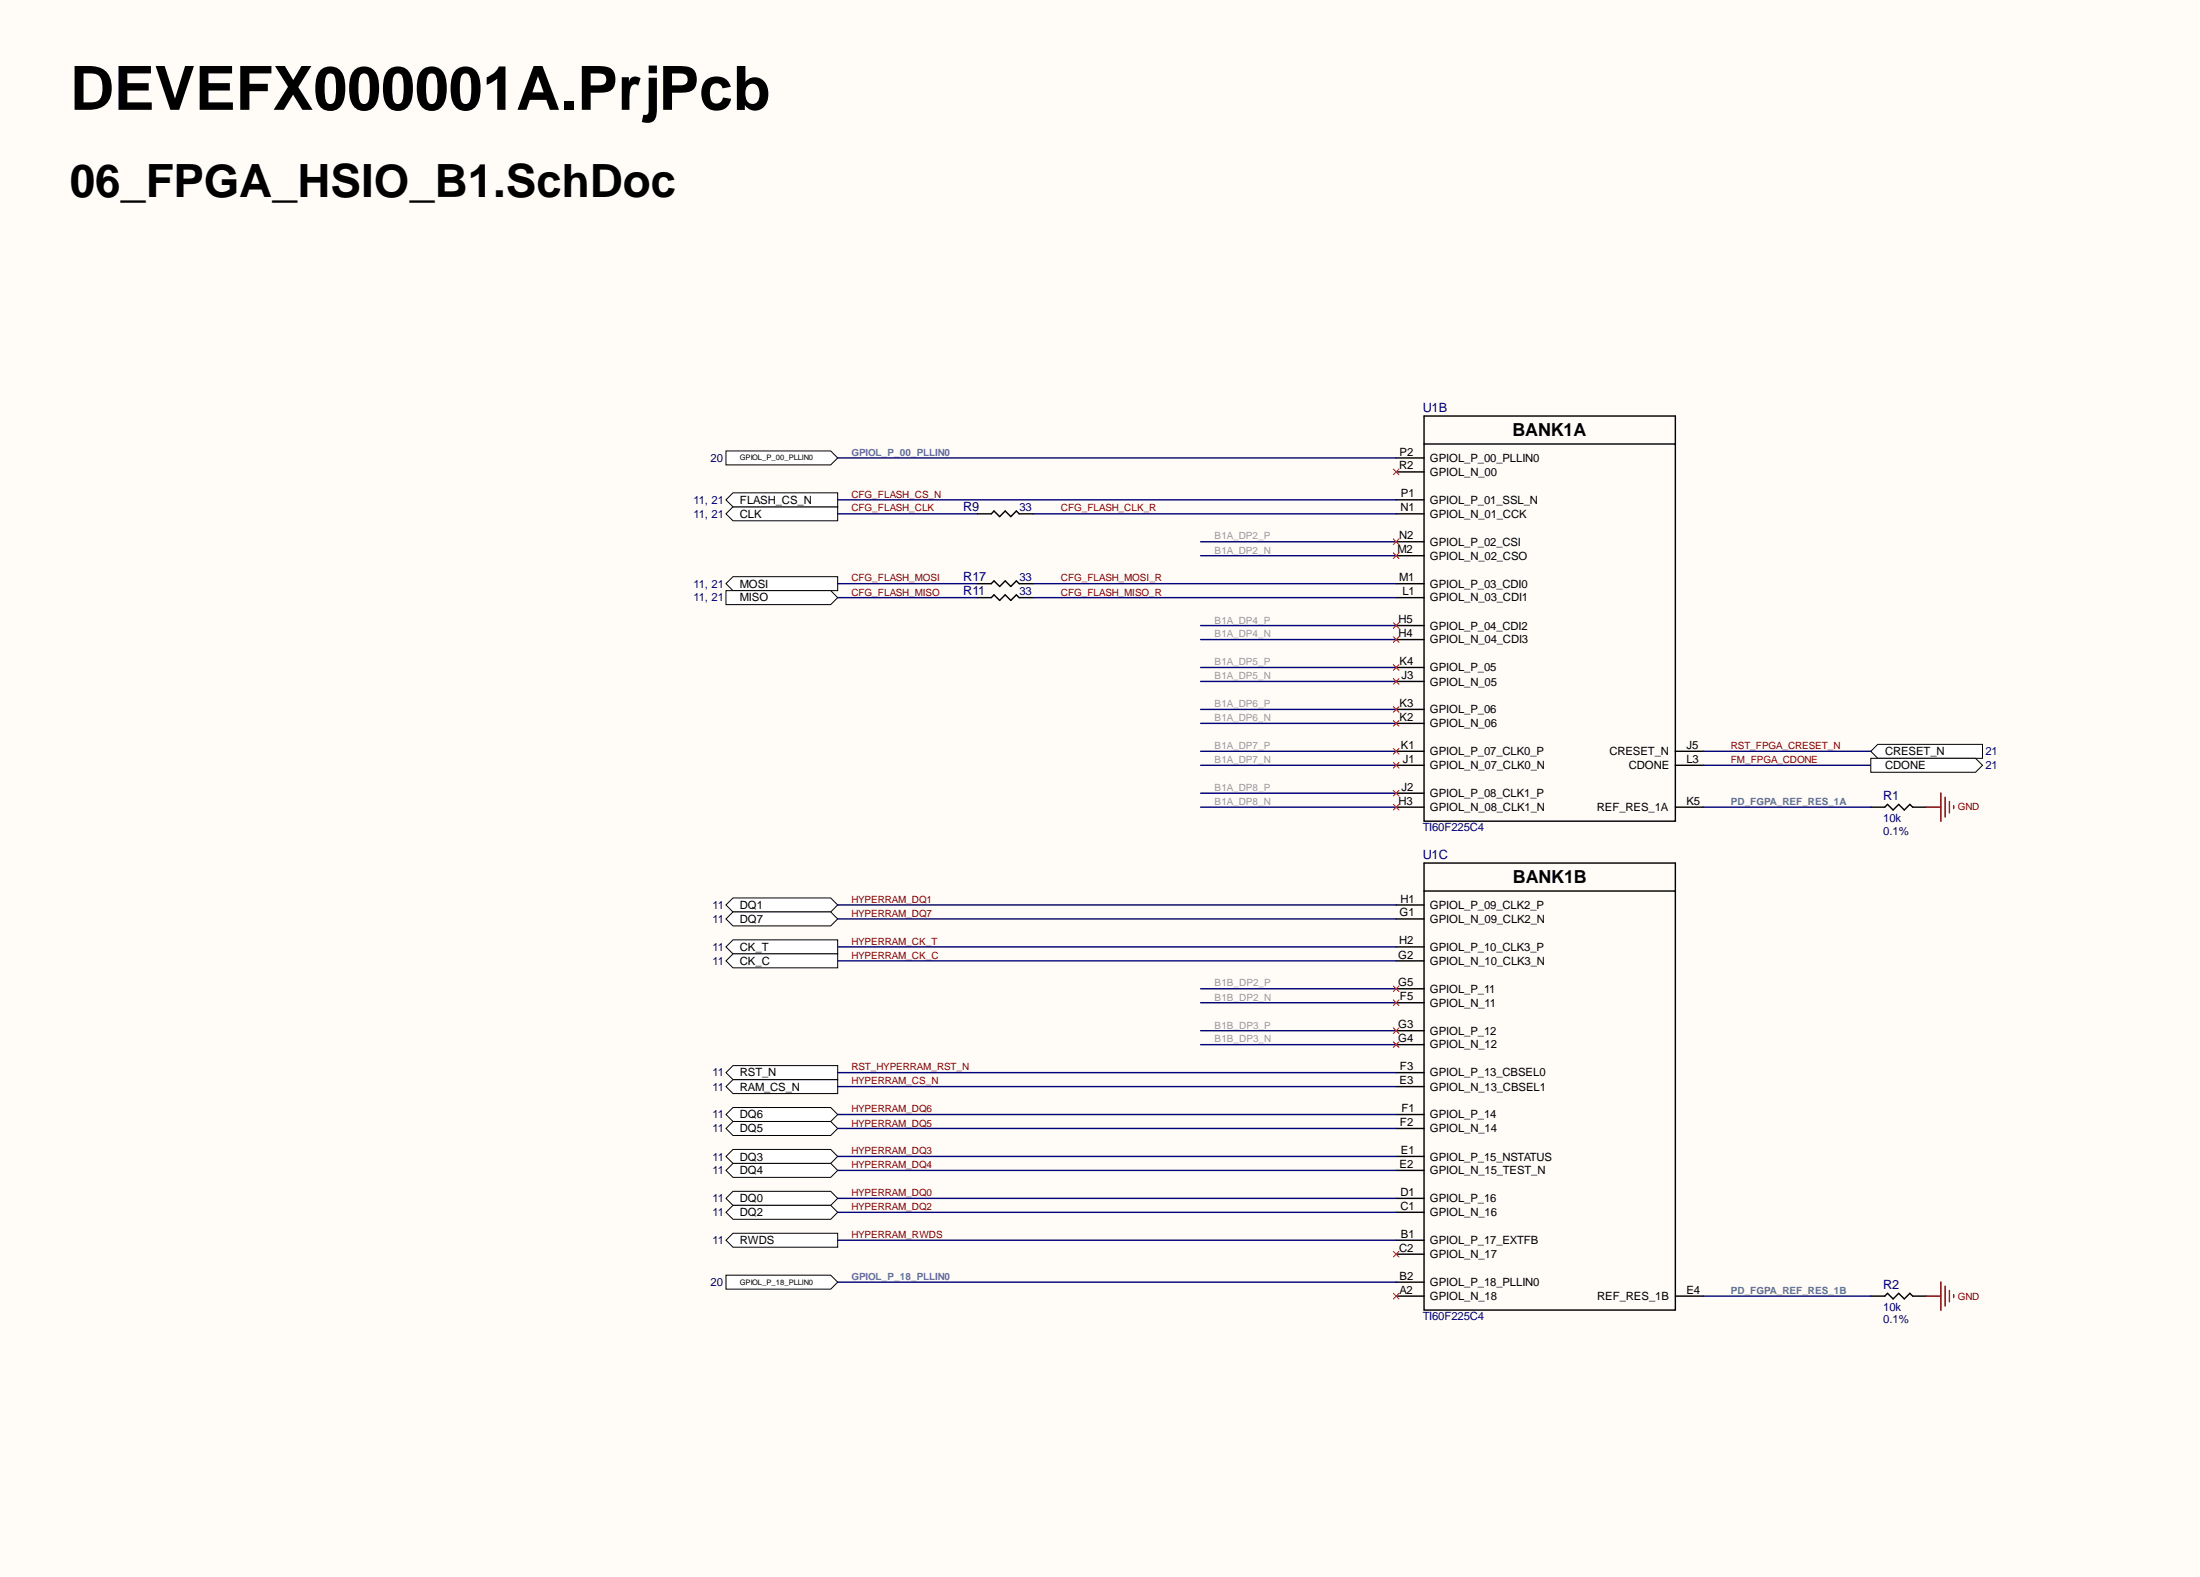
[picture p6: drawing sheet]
<svg xmlns="http://www.w3.org/2000/svg" width="393mm" height="282mm" viewBox="0 0 393 282" stroke-linecap="round" stroke-linejoin="round" font-family="sans-serif">
<g fill="#fffcf8">
<path d="M0 0h393.1v281.6h-393.1z" fill-rule="evenodd"/>
<path d="M0 0h393.1v281.6h-393.1z" fill-rule="evenodd"/>
</g>
<g fill="none" stroke="#000" stroke-width=".25">
<path d="M254.6 79.4h44.9v67.4h-44.9zM254.6 79.4v-5h44.9v5M249.6 81.9h5M249.6 84.3h5M249.6 89.3h5M249.6 91.8h5M249.6 96.8h5M249.6 99.3h5M249.6 104.3h5M249.6 106.8h5M249.6 111.8h5M249.6 114.3h5"/>
<path d="M249.6 119.3h5M249.6 136.8h5M249.6 134.3h5M249.6 121.8h5M249.6 126.8h5M249.6 129.3h5M299.5 136.8h5M299.5 134.3h5M249.6 144.3h5M249.6 141.8h5M254.6 159.3h44.9v74.9h-44.9zM254.6 159.3v-5h44.9v5"/>
<path d="M299.5 144.3h5M334.5 144.3h2.5l.5-.5 1 1 1-1 1 1 1-1 .5 .5h2.5M249.6 161.8h5M249.6 164.2h5M249.6 169.2h5M249.6 171.7h5M249.6 176.7h5M249.6 179.2h5M249.6 184.2h5M249.6 186.7h5M249.6 191.7h5M249.6 194.2h5"/>
<path d="M249.6 199.2h5M249.6 201.7h5M249.6 206.7h5M249.6 209.2h5M249.6 214.2h5M249.6 216.7h5M249.6 221.7h5M249.6 224.2h5M249.6 229.2h5M249.6 231.7h5M299.5 231.7h5M334.5 231.7h2.5l.5-.5 1 1 1-1 1 1 1-1 .5 .5h2.5"/>
</g>
<path d="M344.5 144.3h2.5M347 141.7v5.1M347.8 142.5v3.5M348.5 143.3v2M349.3 144v.5M344.5 231.7h2.5M347 229.1v5.1M347.8 229.9v3.5M348.5 230.7v2M349.3 231.4v.5" fill="none" stroke="#800000" stroke-width=".25"/>
<path d="M129.8 104.3l1.3-1.2h18.7v2.5h-18.7z" fill-rule="evenodd" fill="#fff"/>
<path d="M129.8 104.3l1.3-1.2h18.7v2.5h-18.7z" fill="none" stroke="#000" stroke-width=".18"/>
<path d="M129.8 105.6h18.7l1.3 1.2-1.3 1.3h-18.7z" fill-rule="evenodd" fill="#fff"/>
<path d="M129.8 105.6h18.7l1.3 1.2-1.3 1.3h-18.7z" fill="none" stroke="#000" stroke-width=".18"/>
<path d="M129.8 91.8l1.3-1.2h18.7v2.5h-18.7z" fill-rule="evenodd" fill="#fff"/>
<path d="M129.8 91.8l1.3-1.2h18.7v2.5h-18.7z" fill="none" stroke="#000" stroke-width=".18"/>
<path d="M131.1 88.1h18.7v2.5h-18.7l-1.3-1.3z" fill-rule="evenodd" fill="#fff"/>
<path d="M131.1 88.1h18.7v2.5h-18.7l-1.3-1.3z" fill="none" stroke="#000" stroke-width=".18"/>
<path d="M174.7 91.8h2.5l.5-.5 1 1 1-1 1 1 1-1 .5 .5h2.5M174.7 104.3h2.5l.5-.5 1 1 1-1 1 1 1-1 .5 .5h2.5M174.7 106.8h2.5l.5-.5 1 1 1-1 1 1 1-1 .5 .5h2.5" fill="none" stroke="#000" stroke-width=".25"/>
<path d="M131.1 168h18.7v2.5h-18.7l-1.3-1.3z" fill-rule="evenodd" fill="#fff"/>
<path d="M131.1 168h18.7v2.5h-18.7l-1.3-1.3z" fill="none" stroke="#000" stroke-width=".18"/>
<path d="M129.8 171.7l1.3-1.2h18.7v2.5h-18.7z" fill-rule="evenodd" fill="#fff"/>
<path d="M131.1 170.5h18.7v2.5h-18.7l-1.3-1.3z" fill="none" stroke="#000" stroke-width=".18"/>
<path d="M131.1 193h18.7v2.5h-18.7l-1.3-1.3z" fill-rule="evenodd" fill="#fff"/>
<path d="M131.1 193h18.7v2.5h-18.7l-1.3-1.3z" fill="none" stroke="#000" stroke-width=".18"/>
<path d="M131.1 190.5h18.7v2.5h-18.7l-1.3-1.3z" fill-rule="evenodd" fill="#fff"/>
<path d="M131.1 190.5h18.7v2.5h-18.7l-1.3-1.3z" fill="none" stroke="#000" stroke-width=".18"/>
<path d="M129.8 161.7l1.3-1.2h17.4l1.3 1.2-1.3 1.3h-17.4z" fill-rule="evenodd" fill="#fff"/>
<path d="M129.8 161.7l1.3-1.2h17.4l1.3 1.2-1.3 1.3h-17.4z" fill="none" stroke="#000" stroke-width=".18"/>
<path d="M129.8 164.2l1.3-1.2h17.4l1.3 1.2-1.3 1.3h-17.4z" fill-rule="evenodd" fill="#fff"/>
<path d="M129.8 164.2l1.3-1.2h17.4l1.3 1.2-1.3 1.3h-17.4z" fill="none" stroke="#000" stroke-width=".18"/>
<path d="M131.1 198h17.4l1.3 1.2-1.3 1.3h-17.4l-1.3-1.3z" fill-rule="evenodd" fill="#fff"/>
<path d="M131.1 198h17.4l1.3 1.2-1.3 1.3h-17.4l-1.3-1.3z" fill="none" stroke="#000" stroke-width=".18"/>
<path d="M131.1 200.5h17.4l1.3 1.2-1.3 1.3h-17.4l-1.3-1.3z" fill-rule="evenodd" fill="#fff"/>
<path d="M131.1 200.5h17.4l1.3 1.2-1.3 1.3h-17.4l-1.3-1.3z" fill="none" stroke="#000" stroke-width=".18"/>
<path d="M131.1 205.5h17.4l1.3 1.2-1.3 1.2h-17.4l-1.3-1.2z" fill-rule="evenodd" fill="#fff"/>
<path d="M131.1 205.5h17.4l1.3 1.2-1.3 1.2h-17.4l-1.3-1.2z" fill="none" stroke="#000" stroke-width=".18"/>
<path d="M131.1 207.9h17.4l1.3 1.3-1.3 1.2h-17.4l-1.3-1.2z" fill-rule="evenodd" fill="#fff"/>
<path d="M131.1 207.9h17.4l1.3 1.3-1.3 1.2h-17.4l-1.3-1.2z" fill="none" stroke="#000" stroke-width=".18"/>
<path d="M131.1 212.9h17.4l1.3 1.3-1.3 1.2h-17.4l-1.3-1.2z" fill-rule="evenodd" fill="#fff"/>
<path d="M131.1 212.9h17.4l1.3 1.3-1.3 1.2h-17.4l-1.3-1.2z" fill="none" stroke="#000" stroke-width=".18"/>
<path d="M131.1 215.4h17.4l1.3 1.3-1.3 1.2h-17.4l-1.3-1.2z" fill-rule="evenodd" fill="#fff"/>
<path d="M131.1 215.4h17.4l1.3 1.3-1.3 1.2h-17.4l-1.3-1.2z" fill="none" stroke="#000" stroke-width=".18"/>
<path d="M131.1 220.4h18.7v2.5h-18.7l-1.3-1.2z" fill-rule="evenodd" fill="#fff"/>
<path d="M131.1 220.4h18.7v2.5h-18.7l-1.3-1.2z" fill="none" stroke="#000" stroke-width=".18"/>
<path d="M129.8 227.9h18.7l1.3 1.3-1.3 1.2h-18.7z" fill-rule="evenodd" fill="#fff"/>
<path d="M129.8 227.9h18.7l1.3 1.3-1.3 1.2h-18.7z" fill="none" stroke="#000" stroke-width=".18"/>
<path d="M129.8 80.6h18.7l1.3 1.2-1.3 1.3h-18.7z" fill-rule="evenodd" fill="#fff"/>
<path d="M129.8 80.6h18.7l1.3 1.2-1.3 1.3h-18.7z" fill="none" stroke="#000" stroke-width=".18"/>
<g fill="none" stroke="#000080" stroke-width=".25">
<path d="M149.8 81.9h99.8M149.8 91.8h24.9M149.8 89.3h99.8M184.7 91.8h64.9M214.7 99.3h34.9M214.7 96.8h34.9M149.8 106.8h24.9M149.8 104.3h24.9M184.7 106.8h64.9M184.7 104.3h64.9M214.7 119.3h34.9M214.7 114.3h34.9"/>
<path d="M214.7 111.8h34.9M214.7 136.8h34.9M214.7 134.3h34.9M214.7 129.3h34.9M214.7 126.8h34.9M214.7 121.8h34.9M304.5 136.8h30M304.5 134.3h30M214.7 144.3h34.9M214.7 141.8h34.9M304.5 144.3h30M149.8 171.7h99.8"/>
<path d="M149.8 169.2h99.8M149.8 164.2h99.8M149.8 161.8h99.8M214.7 179.2h34.9M214.7 176.7h34.9M149.8 199.2h99.8M149.8 194.2h99.8M149.8 191.7h99.8M214.7 186.7h34.9M214.7 184.2h34.9M149.8 216.7h99.8M149.8 214.2h99.8"/>
<path d="M149.8 209.2h99.8M149.8 206.7h99.8M149.8 201.7h99.8M149.8 229.2h99.8M149.8 221.7h99.8M304.5 231.7h30"/>
</g>
<path d="M249.1 83.8l1 1.1M250.1 83.8l-1 1.1M249.1 231.2l1 1M249.1 223.7l1 1M250.1 231.2l-1 1M250.1 223.7l-1 1" fill="none" stroke="#f00" stroke-width=".18"/>
<path d="M335.7 133h18.8v2.5h-18.8l-1.2-1.2z" fill-rule="evenodd" fill="#fff"/>
<path d="M335.7 133h18.8v2.5h-18.8l-1.2-1.2z" fill="none" stroke="#000" stroke-width=".18"/>
<path d="M334.5 135.5h18.7l1.3 1.3-1.3 1.2h-18.7z" fill-rule="evenodd" fill="#fff"/>
<path d="M334.5 135.5h18.7l1.3 1.3-1.3 1.2h-18.7z" fill="none" stroke="#000" stroke-width=".18"/>
<g fill="none" stroke="#f00" stroke-width=".18">
<path d="M249.1 96.3l1 1M249.1 98.8l1 1M250.1 96.3l-1 1M250.1 98.8l-1 1M249.1 111.3l1 1M249.1 113.8l1 1M249.1 118.8l1 1M250.1 111.3l-1 1M250.1 113.8l-1 1M250.1 118.8l-1 1M249.1 121.3l1 1M249.1 126.3l1 1"/>
<path d="M249.1 128.8l1 1M249.1 133.8l1 1M249.1 136.3l1 1M250.1 121.3l-1 1M250.1 126.3l-1 1M250.1 128.8l-1 1M250.1 133.8l-1 1M250.1 136.3l-1 1M249.1 141.3l1 1M249.1 143.8l1 1M250.1 141.3l-1 1M250.1 143.8l-1 1"/>
<path d="M249.1 176.2l1 1M249.1 178.7l1 1M250.1 176.2l-1 1M250.1 178.7l-1 1M249.1 183.7l1 1M249.1 186.2l1 1M250.1 183.7l-1 1M250.1 186.2l-1 1"/>
</g>
<text font-size="10.9" x="12.5" y="19.6">DEVEFX000001A.PrjPcb</text>
<text font-size="8.2" x="12.5" y="35.2">06_FPGA_HSIO_B1.SchDoc</text>
<g font-size="3.2">
<text x="270.4" y="78">BANK1A</text>
<text x="270.5" y="157.9">BANK1B</text>
</g>
<g font-size="2.3" fill="#000080">
<text x="254.4" y="73.7">U1B</text>
<text x="172.2" y="91.3">R9</text>
<text x="172.2" y="103.9">R17</text>
<text x="172.2" y="106.3">R11</text>
<text x="336.7" y="143">R1</text>
<text x="254.4" y="153.5">U1C</text>
<text x="336.7" y="230.4">R2</text>
</g>
<g font-size="2" fill="#000080">
<text x="127.1" y="82.5">20</text>
<text x="124" y="92.5">11, 21</text>
<text x="124" y="90.1">11, 21</text>
<text x="182.3" y="91.4">33</text>
<text x="124" y="105">11, 21</text>
<text x="124" y="107.5">11, 21</text>
<text x="182.3" y="103.9">33</text>
<text x="182.3" y="106.4">33</text>
<text x="355" y="135">21</text>
<text x="355" y="137.5">21</text>
<text x="254.4" y="148.6">TI60F225C4</text>
<text x="336.7" y="149.2">0.1%</text>
<text x="336.7" y="146.9">10k</text>
<text x="127.4" y="162.5">11</text>
<text x="127.4" y="165">11</text>
<text x="127.4" y="170">11</text>
<text x="127.4" y="172.4">11</text>
<text x="127.4" y="194.9">11</text>
<text x="127.4" y="192.4">11</text>
<text x="127.4" y="199.9">11</text>
<text x="127.4" y="202.4">11</text>
<text x="127.4" y="207.4">11</text>
<text x="127.4" y="209.9">11</text>
<text x="127.4" y="214.9">11</text>
<text x="127.4" y="217.4">11</text>
<text x="127.4" y="222.4">11</text>
<text x="127.1" y="229.8">20</text>
<text x="254.4" y="236">TI60F225C4</text>
<text x="336.7" y="236.5">0.1%</text>
<text x="336.7" y="234.2">10k</text>
</g>
<g font-size="2">
<text x="250.1" y="83.9">R2</text>
<text x="250.2" y="81.4">P2</text>
<text x="255.6" y="82.5">GPIOL_P_00_PLLIN0</text>
<text x="250.5" y="88.9">P1</text>
<text x="255.6" y="85.1">GPIOL_N_00</text>
<text x="132.3" y="92.5">CLK</text>
<text x="132.3" y="90.1">FLASH_CS_N</text>
<text x="250.4" y="91.4">N1</text>
<text x="255.6" y="90.1">GPIOL_P_01_SSL_N</text>
<text x="255.6" y="92.5">GPIOL_N_01_CCK</text>
<text x="249.9" y="98.9">M2</text>
<text x="250.1" y="96.4">N2</text>
<text x="255.6" y="97.5">GPIOL_P_02_CSI</text>
<text x="255.6" y="100">GPIOL_N_02_CSO</text>
<text x="132.3" y="105">MOSI</text>
<text x="132.3" y="107.5">MISO</text>
<text x="250.1" y="103.9">M1</text>
<text x="250.7" y="106.4">L1</text>
<text x="255.6" y="105">GPIOL_P_03_CDI0</text>
<text x="255.6" y="107.5">GPIOL_N_03_CDI1</text>
<text x="250.1" y="111.4">H5</text>
<text x="250.1" y="113.9">H4</text>
<text x="255.6" y="112.6">GPIOL_P_04_CDI2</text>
<text x="250.2" y="118.9">K4</text>
<text x="255.6" y="115">GPIOL_N_04_CDI3</text>
<text x="250.6" y="121.4">J3</text>
<text x="255.6" y="120">GPIOL_P_05</text>
<text x="255.6" y="122.5">GPIOL_N_05</text>
<text x="250.2" y="126.3">K3</text>
<text x="250.2" y="128.9">K2</text>
<text x="255.6" y="127.5">GPIOL_P_06</text>
<text x="255.6" y="130">GPIOL_N_06</text>
<text x="250.5" y="133.9">K1</text>
<text x="250.8" y="136.3">J1</text>
<text x="255.6" y="135">GPIOL_P_07_CLK0_P</text>
<text x="255.6" y="137.5">GPIOL_N_07_CLK0_N</text>
<text x="287.8" y="135">CRESET_N</text>
<text x="291.2" y="137.5">CDONE</text>
<text x="301.5" y="136.3">L3</text>
<text x="301.5" y="133.9">J5</text>
<text x="337" y="135">CRESET_N</text>
<text x="337" y="137.5">CDONE</text>
<text x="250.1" y="143.8">H3</text>
<text x="250.6" y="141.3">J2</text>
<text x="255.6" y="142.5">GPIOL_P_08_CLK1_P</text>
<text x="301.5" y="143.8">K5</text>
<text x="255.6" y="144.9">GPIOL_N_08_CLK1_N</text>
<text x="285.5" y="144.9">REF_RES_1A</text>
<text x="250.4" y="161.4">H1</text>
<text x="132.3" y="162.5">DQ1</text>
<text x="132.3" y="165">DQ7</text>
<text x="250.2" y="163.8">G1</text>
<text x="255.6" y="162.5">GPIOL_P_09_CLK2_P</text>
<text x="255.6" y="165">GPIOL_N_09_CLK2_N</text>
<text x="132.3" y="170">CK_T</text>
<text x="132.3" y="172.4">CK_C</text>
<text x="250" y="171.3">G2</text>
<text x="250.1" y="168.8">H2</text>
<text x="255.6" y="170">GPIOL_P_10_CLK3_P</text>
<text x="255.6" y="172.4">GPIOL_N_10_CLK3_N</text>
<text x="250" y="176.3">G5</text>
<text x="250.3" y="178.8">F5</text>
<text x="255.6" y="177.4">GPIOL_P_11</text>
<text x="255.6" y="180">GPIOL_N_11</text>
<text x="250" y="183.8">G3</text>
<text x="255.6" y="184.9">GPIOL_P_12</text>
<text x="250" y="186.3">G4</text>
<text x="250.3" y="191.3">F3</text>
<text x="255.6" y="187.4">GPIOL_N_12</text>
<text x="132.3" y="194.9">RAM_CS_N</text>
<text x="132.3" y="192.4">RST_N</text>
<text x="250.2" y="193.7">E3</text>
<text x="255.6" y="192.4">GPIOL_P_13_CBSEL0</text>
<text x="255.6" y="194.9">GPIOL_N_13_CBSEL1</text>
<text x="132.3" y="199.9">DQ6</text>
<text x="132.3" y="202.4">DQ5</text>
<text x="250.3" y="201.3">F2</text>
<text x="250.6" y="198.7">F1</text>
<text x="255.6" y="199.9">GPIOL_P_14</text>
<text x="255.6" y="202.4">GPIOL_N_14</text>
<text x="132.3" y="207.4">DQ3</text>
<text x="132.3" y="209.9">DQ4</text>
<text x="250.2" y="208.8">E2</text>
<text x="250.5" y="206.3">E1</text>
<text x="255.6" y="207.4">GPIOL_P_15_NSTATUS</text>
<text x="255.6" y="209.9">GPIOL_N_15_TEST_N</text>
<text x="132.3" y="214.9">DQ0</text>
<text x="250.4" y="213.8">D1</text>
<text x="255.6" y="214.9">GPIOL_P_16</text>
<text x="132.3" y="217.4">DQ2</text>
<text x="250.4" y="216.2">C1</text>
<text x="250.5" y="221.2">B1</text>
<text x="255.6" y="217.4">GPIOL_N_16</text>
<text x="132.3" y="222.4">RWDS</text>
<text x="250.1" y="223.8">C2</text>
<text x="255.6" y="222.4">GPIOL_P_17_EXTFB</text>
<text x="255.6" y="224.9">GPIOL_N_17</text>
<text x="250.2" y="228.7">B2</text>
<text x="250.2" y="231.2">A2</text>
<text x="255.6" y="229.8">GPIOL_P_18_PLLIN0</text>
<text x="255.6" y="232.4">GPIOL_N_18</text>
<text x="285.6" y="232.4">REF_RES_1B</text>
<text x="301.5" y="231.2">E4</text>
</g>
<g font-size="1.8" fill="#3d85c6">
<text x="152.2" y="81.4">GPIOL_P_00_PLLIN0</text>
<text x="152.2" y="228.7">GPIOL_P_18_PLLIN0</text>
</g>
<g font-size="1.8" fill="#800000">
<text x="152.2" y="89">CFG_FLASH_CS_N</text>
<text x="152.2" y="91.4">CFG_FLASH_CLK</text>
<text x="189.7" y="91.4">CFG_FLASH_CLK_R</text>
<text x="152.2" y="103.9">CFG_FLASH_MOSI</text>
<text x="152.2" y="106.5">CFG_FLASH_MISO</text>
<text x="189.7" y="103.9">CFG_FLASH_MOSI_R</text>
<text x="189.7" y="106.5">CFG_FLASH_MISO_R</text>
<text x="309.5" y="133.9">RST_FPGA_CRESET_N</text>
<text x="309.5" y="136.4">FM_FPGA_CDONE</text>
<text x="350.1" y="144.9">GND</text>
<text x="152.2" y="161.4">HYPERRAM_DQ1</text>
<text x="152.2" y="163.9">HYPERRAM_DQ7</text>
<text x="152.2" y="171.3">HYPERRAM_CK_C</text>
<text x="152.2" y="168.9">HYPERRAM_CK_T</text>
<text x="152.2" y="191.3">RST_HYPERRAM_RST_N</text>
<text x="152.2" y="193.8">HYPERRAM_CS_N</text>
<text x="152.2" y="198.8">HYPERRAM_DQ6</text>
<text x="152.2" y="201.4">HYPERRAM_DQ5</text>
<text x="152.2" y="206.3">HYPERRAM_DQ3</text>
<text x="152.2" y="208.8">HYPERRAM_DQ4</text>
<text x="152.2" y="213.8">HYPERRAM_DQ0</text>
<text x="152.2" y="216.3">HYPERRAM_DQ2</text>
<text x="152.2" y="221.3">HYPERRAM_RWDS</text>
<text x="350.1" y="232.3">GND</text>
</g>
<g font-size="1.8" fill="#999">
<text x="217.2" y="96.4">B1A_DP2_P</text>
<text x="217.2" y="98.9">B1A_DP2_N</text>
<text x="217.2" y="111.5">B1A_DP4_P</text>
<text x="217.2" y="113.9">B1A_DP4_N</text>
<text x="217.2" y="118.9">B1A_DP5_P</text>
<text x="217.2" y="121.4">B1A_DP5_N</text>
<text x="217.2" y="126.4">B1A_DP6_P</text>
<text x="217.2" y="128.9">B1A_DP6_N</text>
<text x="217.2" y="133.9">B1A_DP7_P</text>
<text x="217.2" y="136.4">B1A_DP7_N</text>
<text x="217.2" y="141.4">B1A_DP8_P</text>
<text x="217.2" y="143.8">B1A_DP8_N</text>
<text x="217.2" y="176.3">B1B_DP2_P</text>
<text x="217.2" y="178.9">B1B_DP2_N</text>
<text x="217.2" y="183.8">B1B_DP3_P</text>
<text x="217.2" y="186.3">B1B_DP3_N</text>
</g>
<g font-size="1.8" fill="#45818e">
<text x="309.5" y="143.8">PD_FGPA_REF_RES_1A</text>
<text x="309.5" y="231.3">PD_FGPA_REF_RES_1B</text>
</g>
<g font-size="1.4">
<text x="132.3" y="82.3">GPIOL_P_00_PLLIN0</text>
<text x="132.3" y="229.7">GPIOL_P_18_PLLIN0</text>
</g>
</svg>
